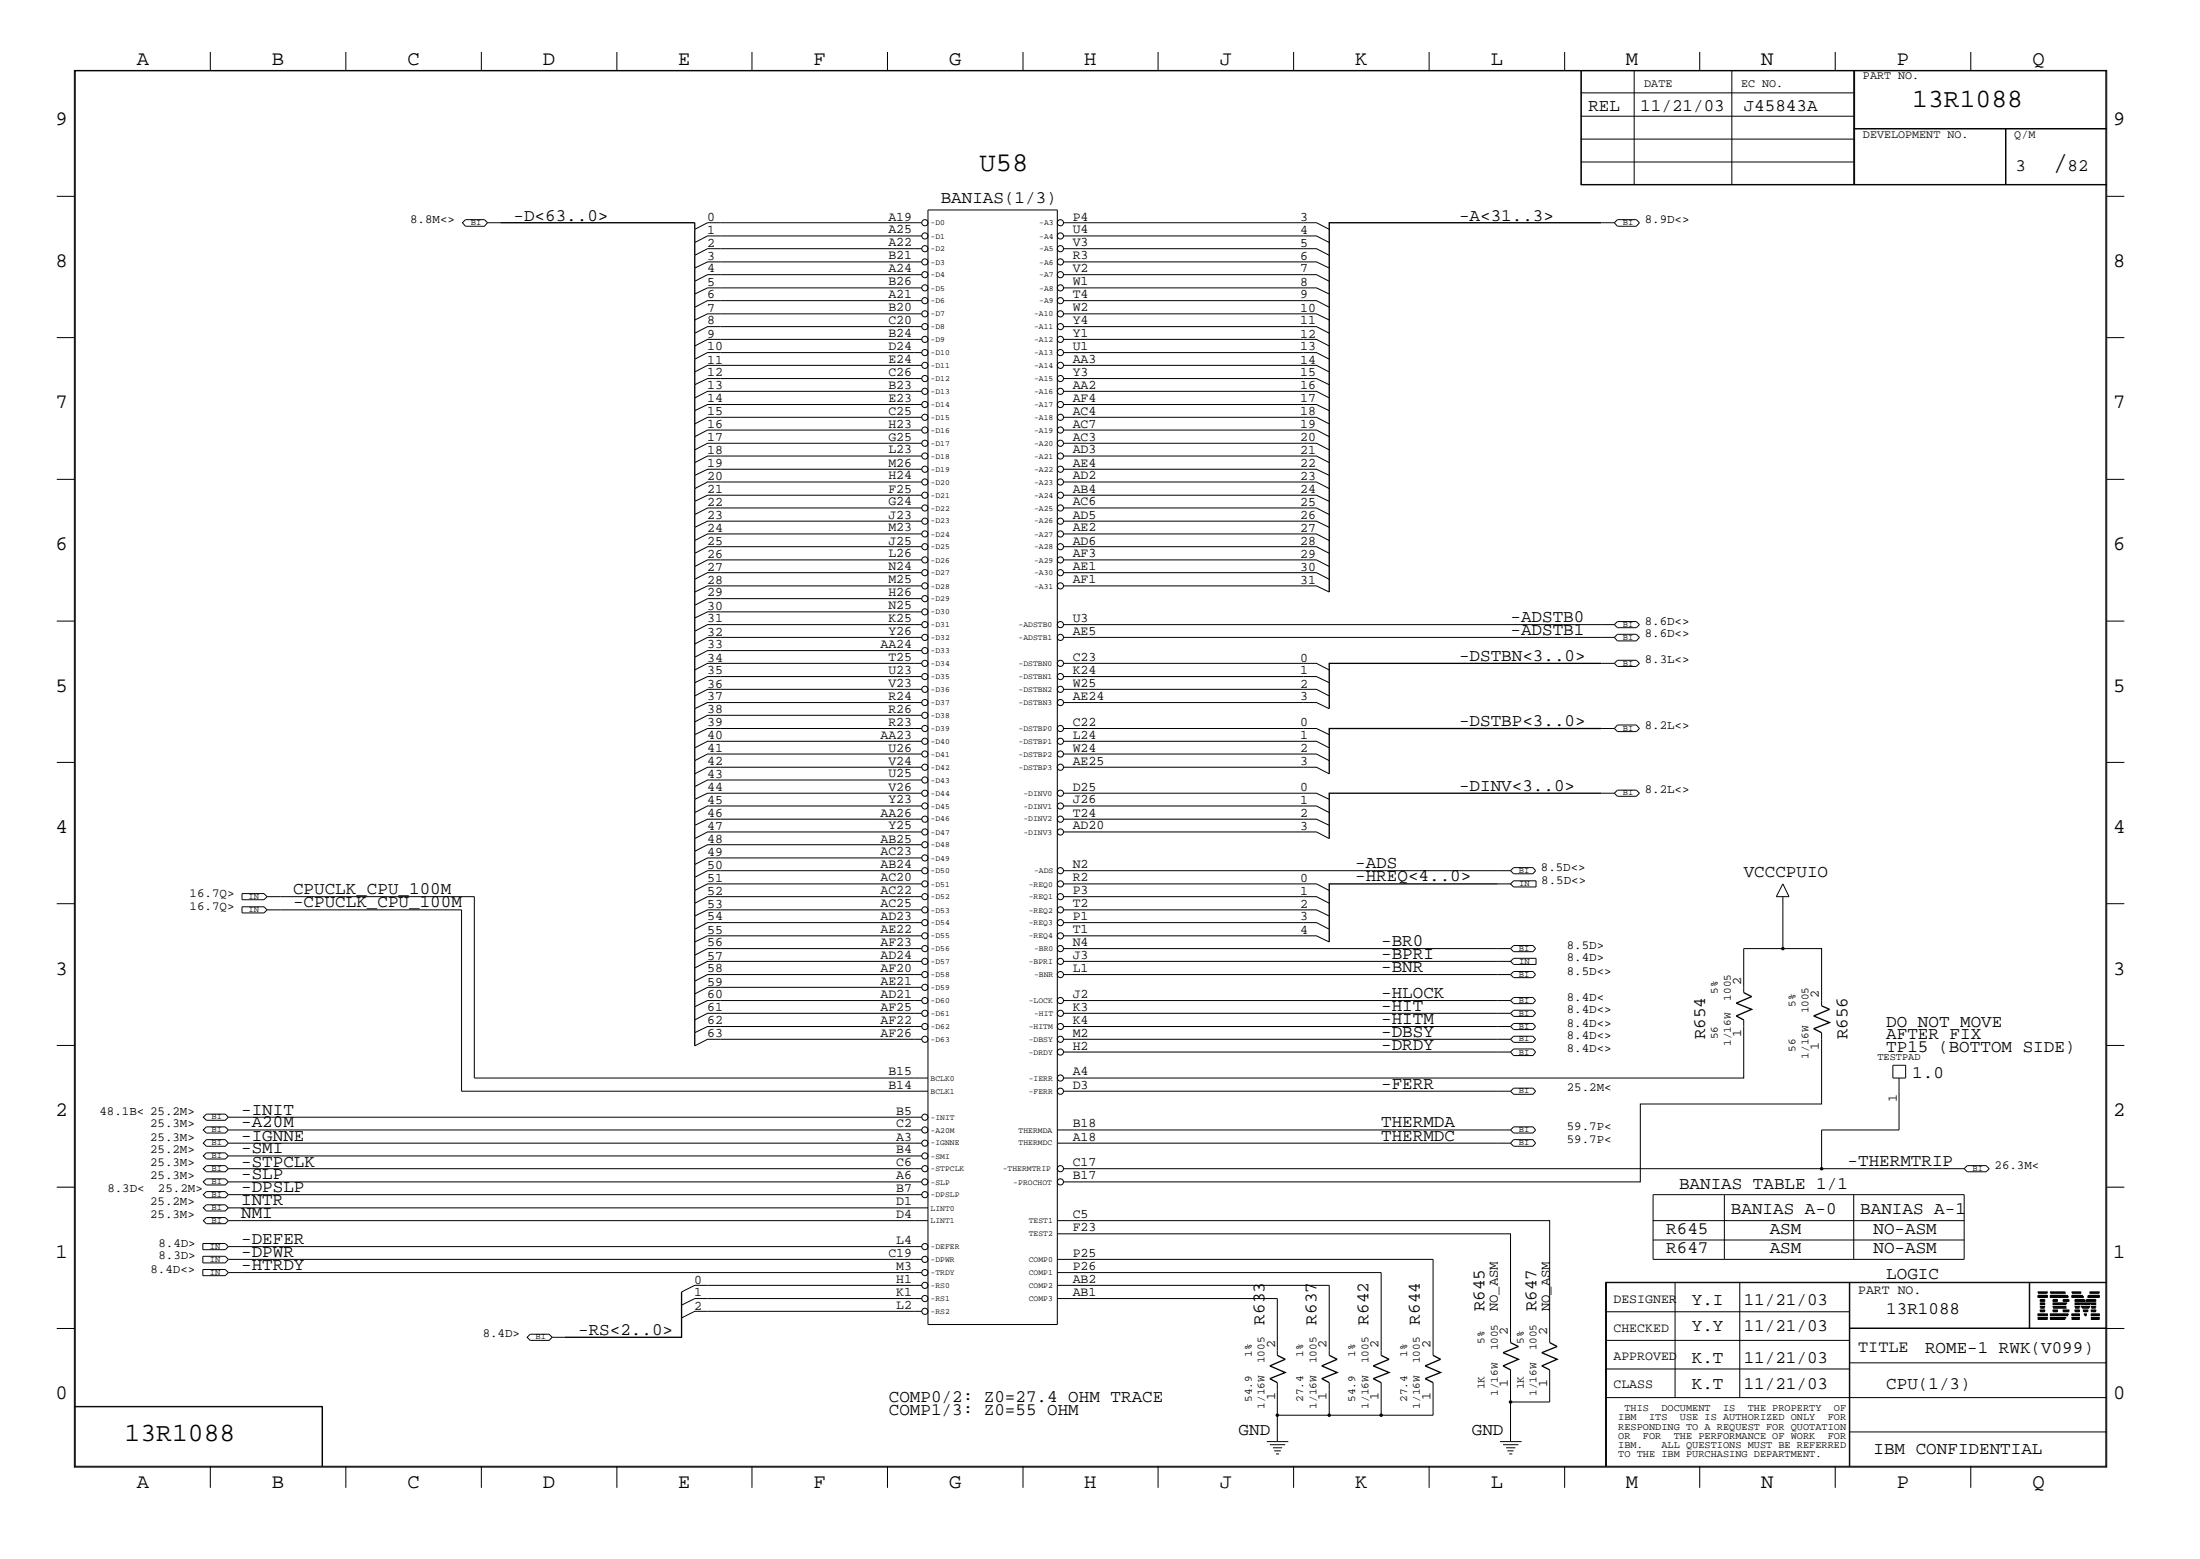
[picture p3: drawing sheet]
<svg xmlns="http://www.w3.org/2000/svg" width="423mm" height="300mm" viewBox="0 0 423 300" stroke-linecap="round" stroke-linejoin="round" font-family="sans-serif">
<g fill="none" stroke="#000" stroke-width=".19">
<path d="M14.3 13.5h391.1v268.7h-391.1zM14.5 13.6h390.7v268.4h-390.7zM40.5 10v3.5M66.5 10v3.5M92.6 10v3.5M118.7 10v3.5M144.7 10v3.5M170.8 10v3.5M196.9 10v3.5M222.8 10v3.5M248.9 10v3.5M275 10v3.5"/>
<path d="M301.1 10v3.5M304.2 13.5v22.1h101.2M304.2 17.9h52.5M304.3 13.5v22.1M314.5 13.5v22.1M327.1 10v3.5M333.2 13.5v22.1M353.1 10v3.5M356.7 13.5v22.1M356.9 13.5v22.1M379.2 10v3.5M10.9 37.8h3.4"/>
<path d="M304.2 35.5h101.2M304.2 26.8h52.5M304.2 22.4h52.5M304.3 31.2h52.4M356.7 24.8h48.7M356.7 24.7h48.7M385.9 24.8v10.8M386 24.8v10.8M405.4 37.8h3.4M89 42.8l.6-.6h3.6l.6 .6-.6 .7h-3.6zM93.8 42.8h2.5M177.4 57.8h-41.3l-2.4 1.3"/>
<path d="M177.4 52.8h-41.3l-2.4 1.3M177.4 50.4h-41.3l-2.4 1.2M177.4 55.4h-41.3l-2.4 1.2M177.4 45.4h-41.3l-2.4 1.3M177.4 47.8h-41.3l-2.4 1.3M177.4 42.8h-41.3l-2.4 1.3M178.6 40.4h24.9v214.4h-24.9zM204.6 57.8h48.7l2.5 1.3M204.6 55.4h48.7l2.5 1.2M204.6 52.8h48.7l2.5 1.3M204.6 50.4h48.7l2.5 1.2M204.6 47.8h48.7l2.5 1.3"/>
<path d="M204.6 45.4h48.7l2.5 1.3M204.6 42.8h48.7l2.5 1.3M308.1 42.8h2.5M310.6 42.8l.6-.6h3.7l.6 .6-.6 .7h-3.7zM10.9 64.9h3.4M177.4 77.8h-41.3l-2.4 1.2M177.4 75.3h-41.3l-2.4 1.2M177.4 72.8h-41.3l-2.4 1.2M177.4 70.3h-41.3l-2.4 1.2M177.4 65.3h-41.3l-2.4 1.2M177.4 62.8h-41.3l-2.4 1.3M177.4 67.8h-41.3l-2.4 1.3"/>
<path d="M177.4 60.4h-41.3l-2.4 1.2M204.6 75.3h48.7l2.5 1.2M204.6 72.8h48.7l2.5 1.2M204.6 70.3h48.7l2.5 1.2M204.6 67.8h48.7l2.5 1.3M204.6 65.3h48.7l2.5 1.2M204.6 62.8h48.7l2.5 1.3M204.6 60.4h48.7l2.5 1.2M204.6 77.8h48.7l2.5 1.2M405.4 64.9h3.4M10.9 92.2h3.4M177.4 97.7h-41.3l-2.4 1.3"/>
<path d="M177.4 95.3h-41.3l-2.4 1.1M177.4 90.3h-41.3l-2.4 1.1M177.4 92.7h-41.3l-2.4 1.3M177.4 85.3h-41.3l-2.4 1.2M177.4 82.7h-41.3l-2.4 1.3M177.4 87.7h-41.3l-2.4 1.3M177.4 80.3h-41.3l-2.4 1.2M204.6 97.7h48.7l2.5 1.3M204.6 95.3h48.7l2.5 1.1M204.6 90.3h48.7l2.5 1.1M204.6 92.7h48.7l2.5 1.3M204.6 85.3h48.7l2.5 1.2"/>
<path d="M204.6 87.7h48.7l2.5 1.3M204.6 82.7h48.7l2.5 1.3M204.6 80.3h48.7l2.5 1.2M405.4 92.2h3.4M10.9 119.5h3.4M177.4 117.7h-41.3l-2.4 1.2M177.4 115.1h-41.3l-2.4 1.3M177.4 112.7h-41.3l-2.4 1.2M177.4 110.2h-41.3l-2.4 1.2M177.4 107.7h-41.3l-2.4 1.3M177.4 105.2h-41.3l-2.4 1.2M177.4 102.7h-41.3l-2.4 1.3"/>
<path d="M177.4 100.2h-41.3l-2.4 1.2M204.6 110.2h48.7l2.5 1.2M204.6 107.7h48.7l2.5 1.3M204.6 112.7h48.7l2.5 1.2M204.6 102.7h48.7l2.5 1.3M204.6 105.2h48.7l2.5 1.2M204.6 100.2h48.7l2.5 1.2M405.4 119.5h3.4M177.4 137.6h-41.3l-2.4 1.3M177.4 135.1h-41.3l-2.4 1.2M177.4 132.6h-41.3l-2.4 1.3M177.4 130.1h-41.3l-2.4 1.2"/>
<path d="M177.4 127.6h-41.3l-2.4 1.3M177.4 125.1h-41.3l-2.4 1.3M177.4 122.6h-41.3l-2.4 1.3M177.4 120.1h-41.3l-2.4 1.3M204.6 132.6h48.7l2.5 1.3M204.6 127.6h48.7l2.5 1.3M204.6 130.1h48.7l2.5 1.2M204.6 135.1h48.7l2.5 1.2M204.6 122.6h106M204.6 120.1h106M308.1 127.6h2.5M310.6 127.6l.6-.6h3.7l.6 .6-.6 .6h-3.7z"/>
<path d="M310.6 122.6l.6-.6h3.7l.6 .6-.6 .7h-3.7zM310.6 120.1l.6-.6h3.7l.6 .6-.6 .6h-3.7zM311.2 139.4h3.7l.6 .7-.6 .6h-3.7l-.6-.6zM10.9 146.6h3.4M177.4 155h-41.3l-2.4 1.3M177.4 152.6h-41.3l-2.4 1.2M177.4 157.6h-41.3l-2.4 1.2M177.4 150h-41.3l-2.4 1.3M177.4 147.6h-41.3l-2.4 1.2M177.4 142.6h-41.3l-2.4 1.2M177.4 140.1h-41.3l-2.4 1.2M177.4 145h-41.3l-2.4 1.3"/>
<path d="M204.6 147.6h48.7l2.5 1.2M204.6 142.6h48.7l2.5 1.2M204.6 140.1h48.7l2.5 1.2M204.6 145h48.7l2.5 1.3M204.6 152.6h48.7l2.5 1.2M204.6 155h48.7l2.5 1.3M204.6 157.6h48.7l2.5 1.2M308.1 152.6h2.5M308.1 140.1h2.5M310.6 152.6l.6-.6h3.7l.6 .6-.6 .6h-3.7zM405.4 146.6h3.4M10.9 173.8h3.4"/>
<path d="M46.6 171.9h4.2l.6 .6-.6 .6h-4.2zM46.6 174.4h4.2l.6 .6-.6 .6h-4.2zM51.4 175h37.4v34.9h89.8M51.4 172.5h39.9v34.8h87.3M177.4 177.5h-41.3l-2.4 1.2M177.4 175h-41.3l-2.4 1.2M177.4 172.5h-41.3l-2.4 1.2M177.4 167.5h-41.3l-2.4 1.2M177.4 165h-41.3l-2.4 1.3M177.4 170h-41.3l-2.4 1.3M177.4 162.5h-41.3l-2.4 1.2M177.4 160h-41.3l-2.4 1.3"/>
<path d="M204.6 160h48.7l2.5 1.3M204.6 177.5h48.7l2.5 1.2M204.6 175h48.7l2.5 1.2M204.6 172.5h48.7l2.5 1.2M204.6 170h48.7l2.5 1.3M204.6 167.5h86.1M288.2 170h2.5M291.3 169.4h4.3v1.2h-4.3l-.6-.6zM291.3 166.9h3.7l.5 .6-.5 .6h-3.7l-.6-.6zM343.1 170l1.2 2.5h-2.5zM343.1 172.5v10M405.4 173.8h3.4"/>
<path d="M177.4 197.4h-41.3l-2.4 1.2M177.4 194.9h-41.3l-2.4 1.3M177.4 192.4h-41.3l-2.4 1.2M177.4 184.9h-41.3l-2.4 1.3M177.4 189.9h-41.3l-2.4 1.3M177.4 187.5h-41.3l-2.4 1.2M177.4 182.5h-41.3l-2.4 1.2M177.4 180h-41.3l-2.4 1.2M177.4 199.9h-41.3l-2.4 1.3M204.6 180h48.7l2.5 1.2M204.6 199.9h86.1M204.6 197.4h86.1"/>
<path d="M204.6 194.9h86.1M204.6 192.4h86.1M204.6 187.5h86.1M204.6 184.9h86.1M204.6 182.5h86.1M290.7 194.9l.6-.6h3.7l.5 .6-.5 .6h-3.7zM290.7 182.5l.6-.6h3.7l.5 .6-.5 .5h-3.7zM291.3 184.3h4.3v1.2h-4.3l-.6-.6zM291.3 191.9h3.7l.5 .5-.5 .6h-3.7l-.6-.6zM291.3 199.3h3.7l.5 .6-.5 .6h-3.7l-.6-.6zM291.3 196.9h3.7l.5 .5-.5 .6h-3.7l-.6-.6zM291.3 186.9h3.7l.5 .6-.5 .5h-3.7l-.6-.5z"/>
<path d="M335.5 196.2v11.1h-130.9M335.5 190.9v-8.4h15v11M350.5 198.6v13.7h-34.9v15h-111M10.9 201.1h3.4M39.1 217.3l.6-.6h3.6l.6 .6-.6 .6h-3.6zM39.7 219.2h3.6l.6 .7-.6 .6h-3.6l-.6-.6zM39.7 214.3h3.6l.6 .6-.6 .6h-3.6l-.6-.6zM43.9 219.9h133.5M43.9 217.3h133.5M43.9 214.9h133.5M203.5 219.9h87.2M203.5 217.3h87.2"/>
<path d="M204.6 209.9h86.1M204.6 202.4h86.1M290.7 202.4l.6-.6h3.7l.5 .6-.5 .6h-3.7zM291.3 219.2h3.7l.5 .7-.5 .6h-3.7l-.6-.6zM291.3 209.3h3.7l.5 .6-.5 .6h-3.7l-.6-.6zM291.3 216.7h3.7l.5 .6-.5 .6h-3.7l-.6-.6zM364.2 204.9h2.5v2.4h-2.5zM365.4 207.3v10h-14.9v7.5M405.4 201.1h3.4M10.9 228.3h3.4M39 239.2h4.3l.6 .6-.6 .6h-4.3zM39.1 224.8l.6-.6h3.6l.6 .6-.6 .6h-3.6z"/>
<path d="M39.1 222.3l.6-.6h3.6l.6 .6-.6 .6h-3.6zM39.1 227.3l.6-.6h3.6l.6 .6-.6 .6h-3.6zM39.7 229.2h3.6l.6 .6-.6 .6h-3.6l-.6-.6zM39.7 234.2h3.6l.6 .6-.6 .6h-3.6l-.6-.6zM39.7 231.7h3.6l.6 .6-.6 .6h-3.6l-.6-.6zM43.9 234.8h134.7M43.9 227.3h133.5M43.9 224.8h133.5M43.9 239.8h133.5M43.9 232.3h134.7M43.9 229.8h133.5M43.9 222.3h133.5"/>
<path d="M203.5 237.3h87.2v20.9M203.5 234.8h94.7v23.4M204.6 224.8h173.4M318.1 234.8v7.4h59.9v-12.4h-59.9v5h59.9M318.1 238.5h59.9M331.8 229.8v12.4M356.7 229.8v12.4M378 224.8l.5-.6h3.7l.6 .6-.6 .6h-3.7zM405.4 228.3h3.4M10.9 255.5h3.4M39 241.6h4.3l.6 .6-.6 .7h-4.3zM39 244.2h4.3l.6 .6-.6 .6h-4.3z"/>
<path d="M43.9 244.8h133.5M43.9 242.2h133.5M102 256.6h3.7l.6 .6-.6 .6h-3.7l-.6-.6zM106.3 257.2h2.4M177.4 252.2h-43.7l-2.6 1.3M177.4 249.8h-43.7l-2.6 1.2M177.4 247.2h-43.7l-2.6 1.3M203.5 249.8h42.3v10.9M203.5 247.2h52.3v13.5M203.5 244.8h62.3v15.9M203.5 242.2h72.3v18.5M308.9 246.7h96.5"/>
<path d="M308.9 257.8h47M308.9 252.3h47M309.1 246.6v35.4M322.3 246.6v22.2M334.8 246.6v22.2M355.9 246.6v35.4M355.9 255.4h49.5M355.9 255.5h52.9M390.5 246.6v8.9M390.6 246.6v8.9M392.2 253.7h1.8zM392.2 253.6h1.8z"/>
<path d="M392.2 253.4l1.8 .1zM392.2 253l1.8 .1zM392.2 252.8l1.8 .1zM392.2 252.7l1.8 .1zM392.2 249.4l1.8 .1zM392.2 249.3l1.8 .1zM392.2 249.2l1.8 .1zM392.2 248.8h1.8zM392.2 248.7h1.8zM392.2 248.5l1.8 .1zM392.6 252.3h.8zM392.6 252.1l.8 .1z"/>
<path d="M392.6 252l.8 .1zM392.6 251.6h.8zM392.6 251.5h.8zM392.6 251.3l.8 .1zM392.6 250.9l.8 .1zM392.6 250.8h.8zM392.6 250.6l.8 .1zM392.6 250.2l.8 .1zM392.6 250l.8 .1zM392.6 249.9h.8zM394.5 253.7h2.8zM394.5 253.6h2.9z"/>
<path d="M394.5 253.4l3 .1zM394.5 248.8h3zM394.5 248.7h2.9zM394.5 248.5l2.8 .1zM394.5 253l3.3 .1zM394.5 252.8l3.4 .1zM394.5 252.7l3.4 .1zM394.5 249.4l3.4 .1zM394.5 249.3l3.4 .1zM394.5 249.2l3.3 .1zM395.1 251.6h2.6zM395.1 251.5h2.5z"/>
<path d="M395.1 251.3l2.4 .1zM395.1 250.9l2.4 .1zM395.1 250.8h2.5zM395.1 250.6l2.6 .1zM395.1 252.3h.8zM395.1 252.1l.8 .1zM395.1 252l.8 .1zM395.1 250.2l.8 .1zM395.1 250l.8 .1zM395.1 249.9h.8zM397 252.3h1.1zM397 252.1l1.1 .1z"/>
<path d="M397 252l1.1 .1zM397 250.2l1.1 .1zM397 250l1.1 .1zM397 249.9h1.1zM398.7 253.7h1.4zM398.7 253.6h1.4zM398.7 253.4l1.4 .1zM398.7 253l1.4 .1zM398.7 252.8l1.4 .1zM398.7 252.7l1.4 .1zM398.7 249.4l2.2 .1zM398.7 249.3l2.1 .1z"/>
<path d="M398.7 249.2l2 .1zM398.7 248.8h1.8zM398.7 248.7h1.8zM398.7 248.5l1.7 .1zM399.3 252.3h.8zM399.3 252.1l.8 .1zM399.3 252l.8 .1zM399.3 251.6h.8zM399.3 251.5h.8zM399.3 251.3l.8 .1zM399.3 250.9l.8 .1zM399.3 250.8h.8z"/>
<path d="M399.3 250.6l.8 .1zM399.3 250.2l1.9 .1zM399.3 250l1.9 .1zM399.3 249.9h1.8zM400.3 250.6l2 .1zM400.4 250.9l1.8 .1zM400.4 250.8h1.8zM400.5 251.3l1.6 .1zM400.6 251.5h1.5zM400.6 251.6h1.4zM400.9 252.1l.8 .1zM400.9 252l.8 .1z"/>
<path d="M401 252.3h.7zM401.1 252.7l.4 .1zM401.2 252.8l.3 .1zM401.2 253l.2 .1zM401.4 250.2l1.9 .1zM401.5 250l1.8 .1zM401.5 249.9h1.8zM401.7 249.4l2.2 .1zM401.8 249.3l2.1 .1zM401.8 249.2l2.1 .1zM402.1 248.8h1.8zM402.1 248.7h1.8z"/>
<path d="M402.2 248.5l1.7 .1zM402.4 253.7h1.5zM402.4 253.6h1.5zM402.4 253.4l1.5 .1zM402.4 253l1.5 .1zM402.4 252.8l1.5 .1zM402.4 252.7l1.5 .1zM402.4 252.3h.9zM402.4 252.1l.9 .1zM402.4 252l.9 .1zM402.4 251.6h.9zM402.4 251.5h.9z"/>
<path d="M402.4 251.3l.9 .1zM402.4 250.9l.9 .1zM402.4 250.8h.9zM402.4 250.6l.9 .1zM405.4 246.6h-96.5v35.4M14.3 270.5h47.8v11.5M14.3 270.6h47.8M62 270.5v11.5M243.8 277.3h4.1M244.3 277.9h3M244.9 278.5h1.8M245.2 279.1h1.3"/>
<path d="M245.5 279.7h.6M245.8 265.9v6.3h10M245.8 272.2v5M255.8 265.9v6.3M265.8 265.9v6.3M275.8 265.9v6.3h-20M288.6 277.3h4.2M289.2 277.9h3M289.8 278.5h1.8M290.1 279.1h1.2M290.4 279.7h.6M290.7 263.5v13.7"/>
<path d="M298.2 263.5v6.2h-7.5M308.9 268.8h96.5M308.9 263.3h47M355.9 275.4h49.5M355.9 262.1h49.5M40.5 282v4.2M66.5 282v4.2M92.6 282v4.2M118.7 282v4.2M144.7 282v4.2M170.8 282v4.2M196.9 282v4.2"/>
<path d="M222.8 282v4.2M248.9 282v4.2M275 282v4.2M301.1 282v4.2M327.1 282v4.2M353.1 282v4.2M379.2 282v4.2"/>
<circle cx="178" cy="47.8" r=".59"/>
<circle cx="178" cy="50.4" r=".59"/>
<circle cx="178" cy="45.4" r=".59"/>
<circle cx="178" cy="42.8" r=".59"/>
<circle cx="178" cy="52.8" r=".59"/>
<circle cx="178" cy="55.4" r=".59"/>
<circle cx="178" cy="57.8" r=".59"/>
<circle cx="204" cy="50.4" r=".59"/>
<circle cx="204" cy="47.8" r=".59"/>
<circle cx="204" cy="45.4" r=".59"/>
<circle cx="204" cy="42.8" r=".59"/>
<circle cx="204" cy="55.4" r=".59"/>
<circle cx="204" cy="52.8" r=".59"/>
<circle cx="204" cy="57.8" r=".59"/>
<circle cx="178" cy="70.3" r=".59"/>
<circle cx="178" cy="72.8" r=".59"/>
<circle cx="178" cy="65.3" r=".59"/>
<circle cx="178" cy="62.8" r=".59"/>
<circle cx="178" cy="67.8" r=".59"/>
<circle cx="178" cy="60.4" r=".59"/>
<circle cx="178" cy="75.3" r=".59"/>
<circle cx="178" cy="77.8" r=".59"/>
<circle cx="204" cy="72.8" r=".59"/>
<circle cx="204" cy="70.3" r=".59"/>
<circle cx="204" cy="67.8" r=".59"/>
<circle cx="204" cy="65.3" r=".59"/>
<circle cx="204" cy="62.8" r=".59"/>
<circle cx="204" cy="60.4" r=".59"/>
<circle cx="204" cy="75.3" r=".59"/>
<circle cx="204" cy="77.8" r=".59"/>
<circle cx="178" cy="92.7" r=".59"/>
<circle cx="178" cy="95.2" r=".59"/>
<circle cx="178" cy="80.3" r=".59"/>
<circle cx="178" cy="85.3" r=".59"/>
<circle cx="178" cy="82.7" r=".59"/>
<circle cx="178" cy="97.7" r=".59"/>
<circle cx="178" cy="87.7" r=".59"/>
<circle cx="178" cy="90.3" r=".59"/>
<circle cx="204" cy="92.7" r=".59"/>
<circle cx="204" cy="95.2" r=".59"/>
<circle cx="204" cy="85.3" r=".59"/>
<circle cx="204" cy="80.3" r=".59"/>
<circle cx="204" cy="82.7" r=".59"/>
<circle cx="204" cy="97.7" r=".59"/>
<circle cx="204" cy="87.7" r=".59"/>
<circle cx="204" cy="90.3" r=".59"/>
<circle cx="178" cy="117.7" r=".59"/>
<circle cx="178" cy="105.2" r=".59"/>
<circle cx="178" cy="102.7" r=".59"/>
<circle cx="178" cy="115.1" r=".59"/>
<circle cx="178" cy="107.7" r=".59"/>
<circle cx="178" cy="100.2" r=".59"/>
<circle cx="178" cy="112.7" r=".59"/>
<circle cx="178" cy="110.2" r=".59"/>
<circle cx="204" cy="107.7" r=".59"/>
<circle cx="204" cy="105.2" r=".59"/>
<circle cx="204" cy="102.7" r=".59"/>
<circle cx="204" cy="100.2" r=".59"/>
<circle cx="204" cy="110.2" r=".59"/>
<circle cx="204" cy="112.7" r=".59"/>
<circle cx="178" cy="137.6" r=".59"/>
<circle cx="178" cy="122.6" r=".59"/>
<circle cx="178" cy="127.6" r=".59"/>
<circle cx="178" cy="125.1" r=".59"/>
<circle cx="178" cy="130.1" r=".59"/>
<circle cx="178" cy="120.1" r=".59"/>
<circle cx="178" cy="135.1" r=".59"/>
<circle cx="178" cy="132.6" r=".59"/>
<circle cx="204" cy="122.6" r=".59"/>
<circle cx="204" cy="127.6" r=".59"/>
<circle cx="204" cy="130.1" r=".59"/>
<circle cx="204" cy="120.1" r=".59"/>
<circle cx="204" cy="135.1" r=".59"/>
<circle cx="204" cy="132.6" r=".59"/>
<circle cx="178" cy="147.6" r=".59"/>
<circle cx="178" cy="145" r=".59"/>
<circle cx="178" cy="140.1" r=".59"/>
<circle cx="178" cy="155" r=".59"/>
<circle cx="178" cy="150" r=".59"/>
<circle cx="178" cy="157.6" r=".59"/>
<circle cx="178" cy="152.6" r=".59"/>
<circle cx="178" cy="142.6" r=".59"/>
<circle cx="204" cy="145" r=".59"/>
<circle cx="204" cy="147.6" r=".59"/>
<circle cx="204" cy="140.1" r=".59"/>
<circle cx="204" cy="152.6" r=".59"/>
<circle cx="204" cy="155" r=".59"/>
<circle cx="204" cy="157.6" r=".59"/>
<circle cx="204" cy="142.6" r=".59"/>
<circle cx="178" cy="170" r=".59"/>
<circle cx="178" cy="165" r=".59"/>
<circle cx="178" cy="167.5" r=".59"/>
<circle cx="178" cy="162.5" r=".59"/>
<circle cx="178" cy="172.5" r=".59"/>
<circle cx="178" cy="177.5" r=".59"/>
<circle cx="178" cy="175" r=".59"/>
<circle cx="178" cy="160" r=".59"/>
<circle cx="204" cy="167.5" r=".59"/>
<circle cx="204" cy="170" r=".59"/>
<circle cx="204" cy="175" r=".59"/>
<circle cx="204" cy="172.5" r=".59"/>
<circle cx="204" cy="177.5" r=".59"/>
<circle cx="204" cy="160" r=".59"/>
<circle cx="178" cy="187.5" r=".59"/>
<circle cx="178" cy="184.9" r=".59"/>
<circle cx="178" cy="189.9" r=".59"/>
<circle cx="178" cy="192.4" r=".59"/>
<circle cx="178" cy="197.4" r=".59"/>
<circle cx="178" cy="199.9" r=".59"/>
<circle cx="178" cy="194.9" r=".59"/>
<circle cx="178" cy="180" r=".59"/>
<circle cx="178" cy="182.5" r=".59"/>
<circle cx="204" cy="192.4" r=".59"/>
<circle cx="204" cy="187.5" r=".59"/>
<circle cx="204" cy="184.9" r=".59"/>
<circle cx="204" cy="197.4" r=".59"/>
<circle cx="204" cy="194.9" r=".59"/>
<circle cx="204" cy="180" r=".59"/>
<circle cx="204" cy="199.9" r=".59"/>
<circle cx="204" cy="182.5" r=".59"/>
<circle cx="178" cy="214.9" r=".59"/>
<circle cx="178" cy="217.3" r=".59"/>
<circle cx="178" cy="219.9" r=".59"/>
<circle cx="204" cy="209.9" r=".59"/>
<circle cx="204" cy="207.3" r=".59"/>
<circle cx="204" cy="202.4" r=".59"/>
<circle cx="178" cy="229.8" r=".59"/>
<circle cx="178" cy="222.3" r=".59"/>
<circle cx="178" cy="239.8" r=".59"/>
<circle cx="178" cy="227.3" r=".59"/>
<circle cx="178" cy="224.8" r=".59"/>
<circle cx="204" cy="227.3" r=".59"/>
<circle cx="204" cy="224.8" r=".59"/>
<circle cx="178" cy="252.2" r=".59"/>
<circle cx="178" cy="244.8" r=".59"/>
<circle cx="178" cy="242.2" r=".59"/>
<circle cx="178" cy="249.8" r=".59"/>
<circle cx="178" cy="247.2" r=".59"/>
</g>
<g fill="none" stroke="#000" stroke-width=".25">
<path d="M96.3 42.8h37.4v158.4M308.1 42.8h-52.3v71.1M308.1 127.6h-52.3v8.7M308.1 140.1h-52.3v8.7M308.1 152.6h-52.3v8.7M288.2 170h-32.4v11.2M335.5 190.9l1.6 .8-3 1.3 3 1.1-3 1.3 1.4 .8M350.5 193.5l1.5 .6-3 1.3 3 1.3-3 1.2 1.5 .7M131.1 248.5v8.7h-22.4M290.7 258.2l1.5 .8-3 1.2 3 1.3-3 1.2 1.5 .8M298.2 258.2l1.4 .8-2.9 1.2 2.9 1.3-2.9 1.2 1.5 .8M245.8 260.7l1.5 .8-3 1.2 3 1.3-3 1.2 1.5 .7"/>
<path d="M255.8 260.7l1.5 .8-3 1.2 3 1.3-3 1.2 1.5 .7M265.8 260.7l1.5 .8-3.1 1.2 3.1 1.3-3.1 1.2 1.6 .7M275.8 260.7l1.4 .8-3 1.2 3 1.3-3 1.2 1.6 .7"/>
</g>
<g fill="#000">
<circle cx="343.1" cy="182.5" r=".34"/>
<circle cx="350.5" cy="224.8" r=".34"/>
<circle cx="245.8" cy="272.2" r=".34"/>
<circle cx="255.8" cy="272.2" r=".34"/>
<circle cx="265.8" cy="272.2" r=".34"/>
<circle cx="290.7" cy="269.7" r=".34"/>
</g>
<g font-size="5.2">
<text x="188.5" y="32.9">U58</text>
<text x="395" y="32.9">/</text>
</g>
<g font-size="5.1">
<text x="368" y="20.5">13R1088</text>
<text x="24" y="277.2">13R1088</text>
</g>
<g font-size="4">
<text x="26.3" y="12.5">A</text>
<text x="52.3" y="12.5">B</text>
<text x="78.4" y="12.5">C</text>
<text x="104.5" y="12.5">D</text>
<text x="130.5" y="12.5">E</text>
<text x="156.5" y="12.5">F</text>
<text x="182.6" y="12.5">G</text>
<text x="208.6" y="12.5">H</text>
<text x="234.7" y="12.5">J</text>
<text x="260.8" y="12.5">K</text>
<text x="286.9" y="12.5">L</text>
<text x="312.8" y="12.5">M</text>
<text x="338.9" y="12.5">N</text>
<text x="365" y="12.5">P</text>
<text x="391.1" y="12.5">Q</text>
<text x="10.7" y="24.1">9</text>
<text x="406.7" y="24.1">9</text>
<text x="10.7" y="51.4">8</text>
<text x="406.7" y="51.4">8</text>
<text x="10.7" y="78.6">7</text>
<text x="406.7" y="78.6">7</text>
<text x="10.7" y="105.8">6</text>
<text x="406.7" y="105.8">6</text>
<text x="10.7" y="133.1">5</text>
<text x="406.7" y="133.1">5</text>
<text x="10.7" y="160.2">4</text>
<text x="406.7" y="160.2">4</text>
<text x="10.7" y="187.5">3</text>
<text x="406.7" y="187.5">3</text>
<text x="10.7" y="214.6">2</text>
<text x="406.7" y="214.6">2</text>
<text x="10.7" y="241.9">1</text>
<text x="406.7" y="241.9">1</text>
<text x="10.7" y="269.2">0</text>
<text x="406.7" y="269.2">0</text>
<text x="26.3" y="286.2">A</text>
<text x="52.3" y="286.2">B</text>
<text x="78.4" y="286.2">C</text>
<text x="104.5" y="286.2">D</text>
<text x="130.5" y="286.2">E</text>
<text x="156.5" y="286.2">F</text>
<text x="182.6" y="286.2">G</text>
<text x="208.6" y="286.2">H</text>
<text x="234.7" y="286.2">J</text>
<text x="260.8" y="286.2">K</text>
<text x="286.9" y="286.2">L</text>
<text x="312.8" y="286.2">M</text>
<text x="338.9" y="286.2">N</text>
<text x="365" y="286.2">P</text>
<text x="391.1" y="286.2">Q</text>
</g>
<g font-size="3.4">
<text x="305.6" y="21.4">REL</text>
<text x="315.6" y="21.4">11/21/03</text>
<text x="335.5" y="21.4">J45843A</text>
<text x="387.9" y="32.9">3</text>
<text x="397.8" y="32.9">82</text>
<text x="181" y="39.1">BANIAS(1/3)</text>
<text x="98.8" y="42.4">-D&lt;63..0&gt;</text>
<text x="280.8" y="42.4">-A&lt;31..3&gt;</text>
<text x="290.7" y="119.6">-ADSTB0</text>
<text x="290.7" y="122.2">-ADSTB1</text>
<text x="280.8" y="127.1">-DSTBN&lt;3..0&gt;</text>
<text x="280.8" y="139.6">-DSTBP&lt;3..0&gt;</text>
<text x="280.8" y="152.1">-DINV&lt;3..0&gt;</text>
<text x="260.8" y="167">-ADS</text>
<text x="56.4" y="172">CPUCLK_CPU_100M</text>
<text x="260.8" y="169.5">-HREQ&lt;4..0&gt;</text>
<text x="335.5" y="168.7">VCCCPUIO</text>
<text x="56.4" y="174.5">-CPUCLK_CPU_100M</text>
<text x="265.8" y="184.5">-BPRI</text>
<text x="265.8" y="181.9">-BR0</text>
<text x="265.8" y="191.9">-HLOCK</text>
<text x="265.8" y="186.9">-BNR</text>
<text x="265.8" y="196.9">-HITM</text>
<text x="265.8" y="194.4">-HIT</text>
<text x="363" y="197.4">DO NOT MOVE</text>
<text x="265.8" y="201.9">-DRDY</text>
<text x="265.8" y="199.4">-DBSY</text>
<text x="328.1" y="199.9" transform="rotate(-90 328.1 199.9)">R654</text>
<text x="355.5" y="199.9" transform="rotate(-90 355.5 199.9)">R656</text>
<text x="363" y="199.9">AFTER FIX</text>
<text x="363" y="202.4">TP15 (BOTTOM SIDE)</text>
<text x="265.8" y="209.4">-FERR</text>
<text x="368" y="207.3">1.0</text>
<text x="46.4" y="214.4">-INIT</text>
<text x="46.4" y="219.4">-IGNNE</text>
<text x="46.4" y="221.8">-SMI</text>
<text x="46.4" y="216.8">-A20M</text>
<text x="265.8" y="219.4">THERMDC</text>
<text x="265.8" y="216.8">THERMDA</text>
<text x="46.4" y="224.4">-STPCLK</text>
<text x="46.4" y="226.8">-SLP</text>
<text x="355.5" y="224.4">-THERMTRIP</text>
<text x="46.4" y="229.3">-DPSLP</text>
<text x="46.4" y="231.8">INTR</text>
<text x="323.1" y="228.6">BANIAS TABLE 1/1</text>
<text x="333.1" y="233.5">BANIAS A-0</text>
<text x="358" y="233.5">BANIAS A-1</text>
<text x="46.4" y="234.3">NMI</text>
<text x="46.4" y="239.3">-DEFER</text>
<text x="320.6" y="237.3">R645</text>
<text x="340.5" y="237.3">ASM</text>
<text x="360.5" y="237.3">NO-ASM</text>
<text x="46.4" y="241.8">-DPWR</text>
<text x="46.4" y="244.3">-HTRDY</text>
<text x="320.6" y="241">R647</text>
<text x="340.5" y="241">ASM</text>
<text x="360.5" y="241">NO-ASM</text>
<text x="325.5" y="251">Y.I</text>
<text x="335.5" y="251">11/21/03</text>
<text x="363" y="246">LOGIC</text>
<text x="111.3" y="256.7">-RS&lt;2..0&gt;</text>
<text x="243.3" y="254.8" transform="rotate(-90 243.3 254.8)">R633</text>
<text x="253.3" y="254.8" transform="rotate(-90 253.3 254.8)">R637</text>
<text x="263.3" y="254.8" transform="rotate(-90 263.3 254.8)">R642</text>
<text x="273.2" y="254.8" transform="rotate(-90 273.2 254.8)">R644</text>
<text x="285.7" y="252.2" transform="rotate(-90 285.7 252.2)">R645</text>
<text x="295.7" y="252.2" transform="rotate(-90 295.7 252.2)">R647</text>
<text x="325.5" y="255.9">Y.Y</text>
<text x="335.5" y="255.9">11/21/03</text>
<text x="363" y="252.7">13R1088</text>
<text x="325.5" y="262.2">K.T</text>
<text x="335.5" y="262.2">11/21/03</text>
<text x="370.4" y="260.2">ROME-1 RWK(V099)</text>
<text x="171" y="269.7">COMP0/2: Z0=27.4 OHM TRACE</text>
<text x="325.5" y="267.2">K.T</text>
<text x="335.5" y="267.2">11/21/03</text>
<text x="363" y="267.2">CPU(1/3)</text>
<text x="171" y="272.2">COMP1/3: Z0=55 OHM</text>
<text x="238.3" y="275.9">GND</text>
<text x="283.2" y="275.9">GND</text>
<text x="360.5" y="279.7">IBM CONFIDENTIAL</text>
</g>
<text font-size="3.2" x="357.5" y="260">TITLE</text>
<g font-size="2.7">
<text x="288.2" y="252.2" transform="rotate(-90 288.2 252.2)">NO_ASM</text>
<text x="298.2" y="252.2" transform="rotate(-90 298.2 252.2)">NO_ASM</text>
</g>
<g font-size="2.5">
<text x="136.1" y="42.5">0</text>
<text x="136.1" y="45">1</text>
<text x="136.1" y="47.5">2</text>
<text x="170.9" y="42.4">A19</text>
<text x="170.9" y="44.9">A25</text>
<text x="170.9" y="47.3">A22</text>
<text x="206.4" y="42.4">P4</text>
<text x="206.4" y="44.9">U4</text>
<text x="206.4" y="47.3">V3</text>
<text x="250.2" y="42.5">3</text>
<text x="250.2" y="45">4</text>
<text x="250.2" y="47.5">5</text>
<text x="136.1" y="52.4">4</text>
<text x="136.1" y="50">3</text>
<text x="170.9" y="49.9">B21</text>
<text x="170.9" y="52.3">A24</text>
<text x="206.4" y="49.9">R3</text>
<text x="206.4" y="52.3">V2</text>
<text x="250.2" y="50">6</text>
<text x="250.2" y="52.4">7</text>
<text x="136.1" y="57.4">6</text>
<text x="136.1" y="54.9">5</text>
<text x="136.1" y="59.9">7</text>
<text x="170.9" y="54.9">B26</text>
<text x="170.9" y="57.3">A21</text>
<text x="170.9" y="59.9">B20</text>
<text x="206.4" y="54.9">W1</text>
<text x="206.4" y="57.3">T4</text>
<text x="206.4" y="59.9">W2</text>
<text x="250.2" y="54.9">8</text>
<text x="250.2" y="57.4">9</text>
<text x="250.2" y="59.9">10</text>
<text x="136.1" y="64.9">9</text>
<text x="136.1" y="62.4">8</text>
<text x="170.9" y="62.3">C20</text>
<text x="170.9" y="64.9">B24</text>
<text x="206.4" y="62.3">Y4</text>
<text x="206.4" y="64.9">Y1</text>
<text x="250.2" y="64.9">12</text>
<text x="250.2" y="62.4">11</text>
<text x="136.1" y="69.9">11</text>
<text x="136.1" y="67.4">10</text>
<text x="170.9" y="67.3">D24</text>
<text x="170.9" y="69.8">E24</text>
<text x="206.4" y="67.3">U1</text>
<text x="206.4" y="69.8">AA3</text>
<text x="250.2" y="67.4">13</text>
<text x="250.2" y="69.9">14</text>
<text x="136.1" y="77.4">14</text>
<text x="136.1" y="72.4">12</text>
<text x="136.1" y="74.8">13</text>
<text x="170.9" y="72.3">C26</text>
<text x="170.9" y="74.8">B23</text>
<text x="170.9" y="77.3">E23</text>
<text x="206.4" y="72.3">Y3</text>
<text x="206.4" y="74.8">AA2</text>
<text x="206.4" y="77.3">AF4</text>
<text x="250.2" y="74.8">16</text>
<text x="250.2" y="72.4">15</text>
<text x="250.2" y="77.4">17</text>
<text x="136.1" y="82.4">16</text>
<text x="136.1" y="79.8">15</text>
<text x="170.9" y="79.8">C25</text>
<text x="170.9" y="82.3">H23</text>
<text x="206.4" y="79.8">AC4</text>
<text x="206.4" y="82.3">AC7</text>
<text x="250.2" y="79.8">18</text>
<text x="250.2" y="82.4">19</text>
<text x="136.1" y="84.8">17</text>
<text x="136.1" y="89.8">19</text>
<text x="136.1" y="87.4">18</text>
<text x="170.9" y="84.8">G25</text>
<text x="170.9" y="87.2">L23</text>
<text x="170.9" y="89.7">M26</text>
<text x="206.4" y="84.8">AC3</text>
<text x="206.4" y="87.2">AD3</text>
<text x="206.4" y="89.7">AE4</text>
<text x="250.2" y="84.8">20</text>
<text x="250.2" y="87.4">21</text>
<text x="250.2" y="89.8">22</text>
<text x="136.1" y="94.8">21</text>
<text x="136.1" y="92.4">20</text>
<text x="170.9" y="92.2">H24</text>
<text x="170.9" y="94.7">F25</text>
<text x="206.4" y="92.2">AD2</text>
<text x="206.4" y="94.7">AB4</text>
<text x="250.2" y="92.4">23</text>
<text x="250.2" y="94.8">24</text>
<text x="136.1" y="97.3">22</text>
<text x="136.1" y="99.8">23</text>
<text x="170.9" y="97.2">G24</text>
<text x="170.9" y="99.7">J23</text>
<text x="206.4" y="97.2">AC6</text>
<text x="206.4" y="99.7">AD5</text>
<text x="250.2" y="97.3">25</text>
<text x="250.2" y="99.8">26</text>
<text x="136.1" y="107.3">26</text>
<text x="136.1" y="104.8">25</text>
<text x="136.1" y="102.3">24</text>
<text x="170.9" y="102.2">M23</text>
<text x="170.9" y="104.7">J25</text>
<text x="170.9" y="107.2">L26</text>
<text x="206.4" y="102.2">AE2</text>
<text x="206.4" y="104.7">AD6</text>
<text x="206.4" y="107.2">AF3</text>
<text x="250.2" y="102.3">27</text>
<text x="250.2" y="104.8">28</text>
<text x="250.2" y="107.3">29</text>
<text x="136.1" y="109.8">27</text>
<text x="136.1" y="112.3">28</text>
<text x="170.9" y="109.6">N24</text>
<text x="170.9" y="112.2">M25</text>
<text x="206.4" y="109.6">AE1</text>
<text x="206.4" y="112.2">AF1</text>
<text x="250.2" y="109.8">30</text>
<text x="250.2" y="112.3">31</text>
<text x="136.1" y="119.7">31</text>
<text x="136.1" y="117.3">30</text>
<text x="136.1" y="114.7">29</text>
<text x="170.9" y="114.6">H26</text>
<text x="170.9" y="117.2">N25</text>
<text x="170.9" y="119.6">K25</text>
<text x="206.4" y="119.6">U3</text>
<text x="136.1" y="122.3">32</text>
<text x="136.1" y="124.7">33</text>
<text x="169.4" y="124.6">AA24</text>
<text x="170.9" y="122.2">Y26</text>
<text x="206.4" y="122.2">AE5</text>
<text x="136.1" y="129.7">35</text>
<text x="136.1" y="127.3">34</text>
<text x="170.9" y="127.1">T25</text>
<text x="170.9" y="129.6">U23</text>
<text x="206.4" y="127.1">C23</text>
<text x="206.4" y="129.6">K24</text>
<text x="250.2" y="127.3">0</text>
<text x="250.2" y="129.7">1</text>
<text x="136.1" y="134.7">37</text>
<text x="136.1" y="132.2">36</text>
<text x="136.1" y="137.2">38</text>
<text x="170.9" y="132.1">V23</text>
<text x="170.9" y="134.6">R24</text>
<text x="170.9" y="137.1">R26</text>
<text x="206.4" y="132.1">W25</text>
<text x="206.4" y="134.6">AE24</text>
<text x="250.2" y="132.2">2</text>
<text x="250.2" y="134.7">3</text>
<text x="136.1" y="142.2">40</text>
<text x="136.1" y="139.7">39</text>
<text x="169.4" y="142.1">AA23</text>
<text x="170.9" y="139.6">R23</text>
<text x="206.4" y="139.6">C22</text>
<text x="206.4" y="142.1">L24</text>
<text x="250.2" y="142.2">1</text>
<text x="250.2" y="139.7">0</text>
<text x="136.1" y="147.2">42</text>
<text x="136.1" y="144.7">41</text>
<text x="136.1" y="149.7">43</text>
<text x="170.9" y="144.6">U26</text>
<text x="170.9" y="147.1">V24</text>
<text x="170.9" y="149.5">U25</text>
<text x="206.4" y="144.6">W24</text>
<text x="206.4" y="147.1">AE25</text>
<text x="250.2" y="147.2">3</text>
<text x="250.2" y="144.7">2</text>
<text x="136.1" y="154.6">45</text>
<text x="136.1" y="152.1">44</text>
<text x="170.9" y="152.1">V26</text>
<text x="170.9" y="154.5">Y23</text>
<text x="206.4" y="152.1">D25</text>
<text x="206.4" y="154.5">J26</text>
<text x="250.2" y="152.1">0</text>
<text x="250.2" y="154.6">1</text>
<text x="136.1" y="159.6">47</text>
<text x="136.1" y="157.1">46</text>
<text x="169.4" y="157.1">AA26</text>
<text x="170.9" y="159.5">Y25</text>
<text x="206.4" y="157.1">T24</text>
<text x="206.4" y="159.5">AD20</text>
<text x="250.2" y="159.6">3</text>
<text x="250.2" y="157.1">2</text>
<text x="136.1" y="167.1">50</text>
<text x="136.1" y="162.1">48</text>
<text x="136.1" y="164.6">49</text>
<text x="169.4" y="162.1">AB25</text>
<text x="169.4" y="164.5">AC23</text>
<text x="169.4" y="167">AB24</text>
<text x="206.4" y="167">N2</text>
<text x="136.1" y="172.1">52</text>
<text x="136.1" y="169.6">51</text>
<text x="169.4" y="169.5">AC20</text>
<text x="169.4" y="172">AC22</text>
<text x="206.4" y="169.5">R2</text>
<text x="206.4" y="172">P3</text>
<text x="250.2" y="169.6">0</text>
<text x="250.2" y="172.1">1</text>
<text x="136.1" y="174.6">53</text>
<text x="136.1" y="177">54</text>
<text x="136.1" y="179.6">55</text>
<text x="169.4" y="174.5">AC25</text>
<text x="169.4" y="177">AD23</text>
<text x="169.4" y="179.5">AE22</text>
<text x="206.4" y="174.5">T2</text>
<text x="206.4" y="177">P1</text>
<text x="206.4" y="179.5">T1</text>
<text x="250.2" y="174.6">2</text>
<text x="250.2" y="177">3</text>
<text x="250.2" y="179.6">4</text>
<text x="136.1" y="184.6">57</text>
<text x="136.1" y="182">56</text>
<text x="169.4" y="181.9">AF23</text>
<text x="169.4" y="184.5">AD24</text>
<text x="206.4" y="181.9">N4</text>
<text x="206.4" y="184.5">J3</text>
<text x="136.1" y="187">58</text>
<text x="136.1" y="189.6">59</text>
<text x="169.4" y="186.9">AF20</text>
<text x="169.4" y="189.4">AE21</text>
<text x="169.4" y="191.9">AD21</text>
<text x="206.4" y="186.9">L1</text>
<text x="206.4" y="191.9">J2</text>
<text x="335" y="189.4" transform="rotate(-90 335 189.4)">2</text>
<text x="350" y="191.9" transform="rotate(-90 350 191.9)">2</text>
<text x="136.1" y="197">62</text>
<text x="136.1" y="194.5">61</text>
<text x="136.1" y="192">60</text>
<text x="169.4" y="194.4">AF25</text>
<text x="169.4" y="196.9">AF22</text>
<text x="206.4" y="194.4">K3</text>
<text x="206.4" y="196.9">K4</text>
<text x="136.1" y="199.5">63</text>
<text x="169.4" y="199.4">AF26</text>
<text x="206.4" y="199.4">M2</text>
<text x="206.4" y="201.9">H2</text>
<text x="335" y="199.4" transform="rotate(-90 335 199.4)">1</text>
<text x="350" y="201.9" transform="rotate(-90 350 201.9)">1</text>
<text x="170.9" y="206.8">B15</text>
<text x="170.9" y="209.4">B14</text>
<text x="206.4" y="206.8">A4</text>
<text x="206.4" y="209.4">D3</text>
<text x="172.5" y="214.4">B5</text>
<text x="365" y="211.9" transform="rotate(-90 365 211.9)">1</text>
<text x="172.5" y="216.8">C2</text>
<text x="172.5" y="219.4">A3</text>
<text x="172.5" y="221.8">B4</text>
<text x="206.4" y="216.8">B18</text>
<text x="206.4" y="219.4">A18</text>
<text x="172.5" y="224.4">C6</text>
<text x="172.5" y="226.8">A6</text>
<text x="206.4" y="224.4">C17</text>
<text x="206.4" y="226.8">B17</text>
<text x="172.5" y="229.3">B7</text>
<text x="172.5" y="231.8">D1</text>
<text x="172.5" y="234.3">D4</text>
<text x="172.5" y="239.3">L4</text>
<text x="206.4" y="234.3">C5</text>
<text x="206.4" y="236.8">F23</text>
<text x="170.9" y="241.8">C19</text>
<text x="172.5" y="244.3">M3</text>
<text x="206.4" y="241.8">P25</text>
<text x="206.4" y="244.3">P26</text>
<text x="133.6" y="246.9">0</text>
<text x="133.6" y="249.3">1</text>
<text x="133.6" y="251.9">2</text>
<text x="172.5" y="246.7">H1</text>
<text x="172.5" y="249.3">K1</text>
<text x="172.5" y="251.7">L2</text>
<text x="206.4" y="246.7">AB2</text>
<text x="206.4" y="249.3">AB1</text>
<text x="310.5" y="250.6">DESIGNER</text>
<text x="357.5" y="248.8">PART NO.</text>
<text x="290.2" y="256.7" transform="rotate(-90 290.2 256.7)">2</text>
<text x="297.7" y="256.7" transform="rotate(-90 297.7 256.7)">2</text>
<text x="310.5" y="256.1">CHECKED</text>
<text x="245.4" y="259.2" transform="rotate(-90 245.4 259.2)">2</text>
<text x="255.3" y="259.2" transform="rotate(-90 255.3 259.2)">2</text>
<text x="265.3" y="259.2" transform="rotate(-90 265.3 259.2)">2</text>
<text x="275.3" y="259.2" transform="rotate(-90 275.3 259.2)">2</text>
<text x="310.5" y="261.5">APPROVED</text>
<text x="245.4" y="269.2" transform="rotate(-90 245.4 269.2)">1</text>
<text x="255.3" y="269.2" transform="rotate(-90 255.3 269.2)">1</text>
<text x="265.3" y="269.2" transform="rotate(-90 265.3 269.2)">1</text>
<text x="275.3" y="269.2" transform="rotate(-90 275.3 269.2)">1</text>
<text x="290.2" y="266.7" transform="rotate(-90 290.2 266.7)">1</text>
<text x="297.7" y="266.7" transform="rotate(-90 297.7 266.7)">1</text>
<text x="310.5" y="267">CLASS</text>
</g>
<g font-size="2.4">
<text x="78.9" y="42.8">8.8M&lt;&gt;</text>
<text x="316.5" y="42.8">8.9D&lt;&gt;</text>
<text x="316.5" y="122.6">8.6D&lt;&gt;</text>
<text x="316.5" y="120.1">8.6D&lt;&gt;</text>
<text x="316.5" y="127.6">8.3L&lt;&gt;</text>
<text x="316.5" y="140.1">8.2L&lt;&gt;</text>
<text x="316.5" y="152.6">8.2L&lt;&gt;</text>
<text x="296.5" y="167.5">8.5D&lt;&gt;</text>
<text x="36.5" y="172.5">16.7Q&gt;</text>
<text x="296.6" y="170">8.5D&lt;&gt;</text>
<text x="36.5" y="175">16.7Q&gt;</text>
<text x="301.5" y="184.9">8.4D&gt;</text>
<text x="301.5" y="182.5">8.5D&gt;</text>
<text x="301.5" y="187.5">8.5D&lt;&gt;</text>
<text x="301.5" y="197.4">8.4D&lt;&gt;</text>
<text x="301.5" y="194.9">8.4D&lt;&gt;</text>
<text x="301.5" y="192.4">8.4D&lt;</text>
<text x="301.5" y="202.4">8.4D&lt;&gt;</text>
<text x="301.5" y="199.9">8.4D&lt;&gt;</text>
<text x="301.5" y="209.9">25.2M&lt;</text>
<text x="19.1" y="214.4">48.1B&lt; 25.2M&gt;</text>
<text x="28.9" y="219.4">25.3M&gt;</text>
<text x="28.9" y="221.8">25.2M&gt;</text>
<text x="28.9" y="216.8">25.3M&gt;</text>
<text x="301.5" y="219.9">59.7P&lt;</text>
<text x="301.5" y="217.3">59.7P&lt;</text>
<text x="28.9" y="224.4">25.3M&gt;</text>
<text x="28.9" y="226.8">25.3M&gt;</text>
<text x="383.8" y="224.8">26.3M&lt;</text>
<text x="20.7" y="229.3">8.3D&lt;</text>
<text x="28.9" y="231.8">25.2M&gt;</text>
<text x="30.4" y="229.3">25.2M&gt;</text>
<text x="28.9" y="234.3">25.3M&gt;</text>
<text x="30.5" y="239.8">8.4D&gt;</text>
<text x="29" y="244.8">8.4D&lt;&gt;</text>
<text x="30.5" y="242.2">8.3D&gt;</text>
<text x="92.9" y="257.2">8.4D&gt;</text>
</g>
<g font-size="2.3">
<text x="316.4" y="16.7">DATE</text>
<text x="335" y="16.7">EC NO.</text>
<text x="358.5" y="15.2">PART NO.</text>
<text x="358.5" y="26.6">DEVELOPMENT NO.</text>
<text x="387.6" y="26.6">Q/M</text>
</g>
<g font-size="2.1">
<text x="330.5" y="191.2" transform="rotate(-90 330.5 191.2)">5%</text>
<text x="333.1" y="192.4" transform="rotate(-90 333.1 192.4)">1005</text>
<text x="345.5" y="193.6" transform="rotate(-90 345.5 193.6)">5%</text>
<text x="348" y="194.9" transform="rotate(-90 348 194.9)">1005</text>
<text x="330.5" y="199.9" transform="rotate(-90 330.5 199.9)">56</text>
<text x="333.1" y="201.2" transform="rotate(-90 333.1 201.2)">1/16W</text>
<text x="345.5" y="202.4" transform="rotate(-90 345.5 202.4)">56</text>
<text x="348" y="203.6" transform="rotate(-90 348 203.6)">1/16W</text>
<text x="240.9" y="260.9" transform="rotate(-90 240.9 260.9)">1%</text>
<text x="243.3" y="262.2" transform="rotate(-90 243.3 262.2)">1005</text>
<text x="250.8" y="260.9" transform="rotate(-90 250.8 260.9)">1%</text>
<text x="253.3" y="262.2" transform="rotate(-90 253.3 262.2)">1005</text>
<text x="260.8" y="260.9" transform="rotate(-90 260.8 260.9)">1%</text>
<text x="263.3" y="262.2" transform="rotate(-90 263.3 262.2)">1005</text>
<text x="270.8" y="260.9" transform="rotate(-90 270.8 260.9)">1%</text>
<text x="273.2" y="262.2" transform="rotate(-90 273.2 262.2)">1005</text>
<text x="285.7" y="258.5" transform="rotate(-90 285.7 258.5)">5%</text>
<text x="288.2" y="259.8" transform="rotate(-90 288.2 259.8)">1005</text>
<text x="293.2" y="258.5" transform="rotate(-90 293.2 258.5)">5%</text>
<text x="295.7" y="259.8" transform="rotate(-90 295.7 259.8)">1005</text>
<text x="240.9" y="269.7" transform="rotate(-90 240.9 269.7)">54.9</text>
<text x="250.8" y="269.7" transform="rotate(-90 250.8 269.7)">27.4</text>
<text x="260.8" y="269.7" transform="rotate(-90 260.8 269.7)">54.9</text>
<text x="270.8" y="269.7" transform="rotate(-90 270.8 269.7)">27.4</text>
<text x="285.7" y="267.2" transform="rotate(-90 285.7 267.2)">1K</text>
<text x="288.2" y="268.5" transform="rotate(-90 288.2 268.5)">1/16W</text>
<text x="293.2" y="267.2" transform="rotate(-90 293.2 267.2)">1K</text>
<text x="295.7" y="268.5" transform="rotate(-90 295.7 268.5)">1/16W</text>
<text x="243.3" y="270.9" transform="rotate(-90 243.3 270.9)">1/16W</text>
<text x="253.3" y="270.9" transform="rotate(-90 253.3 270.9)">1/16W</text>
<text x="263.3" y="270.9" transform="rotate(-90 263.3 270.9)">1/16W</text>
<text x="273.2" y="270.9" transform="rotate(-90 273.2 270.9)">1/16W</text>
</g>
<g font-size="2">
<text x="361.3" y="203.9">TESTPAD</text>
<text x="311.4" y="273.2">IBM</text>
<text x="311.4" y="275">RESPONDING TO A REQUEST FOR QUOTATION</text>
<text x="312.6" y="271.4">THIS</text>
<text x="317.3" y="273.2">ITS</text>
<text x="319.7" y="271.4">DOCUMENT</text>
<text x="323.3" y="273.2">USE IS AUTHORIZED ONLY</text>
<text x="331.6" y="271.4">IS</text>
<text x="336.3" y="271.4">THE PROPERTY</text>
<text x="351.7" y="273.2">FOR</text>
<text x="352.9" y="271.4">OF</text>
<text x="311.4" y="276.7">OR</text>
<text x="311.4" y="278.6">IBM.</text>
<text x="311.4" y="280.2">TO THE IBM PURCHASING DEPARTMENT.</text>
<text x="316.1" y="276.7">FOR</text>
<text x="319.7" y="278.6">ALL QUESTIONS MUST BE REFERRED</text>
<text x="322.1" y="276.7">THE PERFORMANCE OF WORK</text>
<text x="351.7" y="276.7">FOR</text>
</g>
<g font-size="1.7">
<text x="90.6" y="43.3">BI</text>
<text x="312.3" y="43.3">BI</text>
<text x="312.3" y="123.1">BI</text>
<text x="312.3" y="120.6">BI</text>
<text x="312.3" y="128.1">BI</text>
<text x="312.3" y="140.5">BI</text>
<text x="312.3" y="153">BI</text>
<text x="292.3" y="168">BI</text>
<text x="47.8" y="172.9">IN</text>
<text x="292.4" y="170.4">IN</text>
<text x="47.8" y="175.3">IN</text>
<text x="292.3" y="182.9">BI</text>
<text x="292.4" y="185.4">IN</text>
<text x="292.3" y="187.9">BI</text>
<text x="292.3" y="192.9">BI</text>
<text x="292.3" y="195.3">BI</text>
<text x="292.3" y="197.9">BI</text>
<text x="292.3" y="200.3">BI</text>
<text x="292.3" y="202.9">BI</text>
<text x="40.7" y="215.3">BI</text>
<text x="292.3" y="210.3">BI</text>
<text x="40.7" y="220.3">BI</text>
<text x="40.7" y="217.8">BI</text>
<text x="292.3" y="220.3">BI</text>
<text x="292.3" y="217.8">BI</text>
<text x="40.7" y="225.3">BI</text>
<text x="40.7" y="222.8">BI</text>
<text x="40.7" y="227.8">BI</text>
<text x="379.6" y="225.3">BI</text>
<text x="40.7" y="230.3">BI</text>
<text x="40.7" y="232.7">BI</text>
<text x="40.7" y="235.2">BI</text>
<text x="40.4" y="240.2">IN</text>
<text x="40.4" y="242.7">IN</text>
<text x="40.4" y="245.2">IN</text>
<text x="103" y="257.6">BI</text>
</g>
<g font-size="1.6">
<text x="179.1" y="45.9">-D1</text>
<text x="179.1" y="43.3">-D0</text>
<text x="200" y="45.9">-A4</text>
<text x="200" y="43.3">-A3</text>
<text x="179.1" y="53.3">-D4</text>
<text x="179.1" y="50.9">-D3</text>
<text x="179.1" y="48.3">-D2</text>
<text x="200" y="53.3">-A7</text>
<text x="200" y="50.9">-A6</text>
<text x="200" y="48.3">-A5</text>
<text x="179.1" y="58.3">-D6</text>
<text x="179.1" y="55.9">-D5</text>
<text x="200" y="58.3">-A9</text>
<text x="200" y="55.9">-A8</text>
<text x="179.1" y="65.8">-D9</text>
<text x="179.1" y="63.3">-D8</text>
<text x="179.1" y="60.8">-D7</text>
<text x="199" y="65.8">-A12</text>
<text x="199" y="63.3">-A11</text>
<text x="199" y="60.8">-A10</text>
<text x="179.1" y="70.8">-D11</text>
<text x="179.1" y="68.3">-D10</text>
<text x="199" y="70.8">-A14</text>
<text x="199" y="68.3">-A13</text>
<text x="179.1" y="75.8">-D13</text>
<text x="179.1" y="73.3">-D12</text>
<text x="199" y="75.8">-A16</text>
<text x="199" y="73.3">-A15</text>
<text x="179.1" y="83.2">-D16</text>
<text x="179.1" y="80.8">-D15</text>
<text x="179.1" y="78.2">-D14</text>
<text x="199" y="83.2">-A19</text>
<text x="199" y="80.8">-A18</text>
<text x="199" y="78.2">-A17</text>
<text x="179.1" y="88.2">-D18</text>
<text x="179.1" y="85.8">-D17</text>
<text x="199" y="88.2">-A21</text>
<text x="199" y="85.8">-A20</text>
<text x="179.1" y="95.8">-D21</text>
<text x="179.1" y="93.2">-D20</text>
<text x="179.1" y="90.8">-D19</text>
<text x="199" y="95.8">-A24</text>
<text x="199" y="93.2">-A23</text>
<text x="199" y="90.8">-A22</text>
<text x="179.1" y="100.7">-D23</text>
<text x="179.1" y="98.2">-D22</text>
<text x="199" y="100.7">-A26</text>
<text x="199" y="98.2">-A25</text>
<text x="179.1" y="105.7">-D25</text>
<text x="179.1" y="103.2">-D24</text>
<text x="199" y="105.7">-A28</text>
<text x="199" y="103.2">-A27</text>
<text x="179.1" y="113.2">-D28</text>
<text x="179.1" y="110.7">-D27</text>
<text x="179.1" y="108.2">-D26</text>
<text x="199" y="113.2">-A31</text>
<text x="199" y="110.7">-A30</text>
<text x="199" y="108.2">-A29</text>
<text x="179.1" y="118.1">-D30</text>
<text x="179.1" y="115.7">-D29</text>
<text x="179.1" y="125.6">-D33</text>
<text x="179.1" y="123.1">-D32</text>
<text x="179.1" y="120.6">-D31</text>
<text x="196" y="123.1">-ADSTB1</text>
<text x="196" y="120.6">-ADSTB0</text>
<text x="179.1" y="130.6">-D35</text>
<text x="179.1" y="128.1">-D34</text>
<text x="196" y="130.6">-DSTBN1</text>
<text x="196" y="128.1">-DSTBN0</text>
<text x="179.1" y="135.6">-D37</text>
<text x="179.1" y="133.1">-D36</text>
<text x="196" y="135.6">-DSTBN3</text>
<text x="196" y="133.1">-DSTBN2</text>
<text x="179.1" y="143.1">-D40</text>
<text x="179.1" y="140.5">-D39</text>
<text x="179.1" y="138.1">-D38</text>
<text x="196" y="143.1">-DSTBP1</text>
<text x="196" y="140.5">-DSTBP0</text>
<text x="179.1" y="148.1">-D42</text>
<text x="179.1" y="145.5">-D41</text>
<text x="196" y="148.1">-DSTBP3</text>
<text x="196" y="145.5">-DSTBP2</text>
<text x="179.1" y="155.5">-D45</text>
<text x="179.1" y="153.1">-D44</text>
<text x="179.1" y="150.5">-D43</text>
<text x="196.9" y="155.5">-DINV1</text>
<text x="196.9" y="153.1">-DINV0</text>
<text x="179.1" y="160.5">-D47</text>
<text x="179.1" y="158">-D46</text>
<text x="196.9" y="160.5">-DINV3</text>
<text x="196.9" y="158">-DINV2</text>
<text x="179.1" y="168">-D50</text>
<text x="179.1" y="165.5">-D49</text>
<text x="179.1" y="163">-D48</text>
<text x="199" y="168">-ADS</text>
<text x="179.1" y="173">-D52</text>
<text x="179.1" y="170.5">-D51</text>
<text x="198" y="173">-REQ1</text>
<text x="198" y="170.5">-REQ0</text>
<text x="179.1" y="178">-D54</text>
<text x="179.1" y="175.5">-D53</text>
<text x="198" y="178">-REQ3</text>
<text x="198" y="175.5">-REQ2</text>
<text x="179.1" y="185.4">-D57</text>
<text x="179.1" y="183">-D56</text>
<text x="179.1" y="180.4">-D55</text>
<text x="198" y="185.4">-BPRI</text>
<text x="198" y="180.4">-REQ4</text>
<text x="199" y="183">-BR0</text>
<text x="179.1" y="190.4">-D59</text>
<text x="179.1" y="188">-D58</text>
<text x="199" y="188">-BNR</text>
<text x="179.1" y="197.9">-D62</text>
<text x="179.1" y="195.4">-D61</text>
<text x="179.1" y="193">-D60</text>
<text x="198" y="197.9">-HITM</text>
<text x="198" y="193">-LOCK</text>
<text x="199" y="195.4">-HIT</text>
<text x="179.1" y="200.4">-D63</text>
<text x="198" y="202.9">-DRDY</text>
<text x="198" y="200.4">-DBSY</text>
<text x="179.1" y="207.9">BCLK0</text>
<text x="198" y="207.9">-IERR</text>
<text x="179.1" y="215.4">-INIT</text>
<text x="179.1" y="210.4">BCLK1</text>
<text x="198" y="210.4">-FERR</text>
<text x="179.1" y="220.3">-IGNNE</text>
<text x="179.1" y="217.8">-A20M</text>
<text x="196" y="220.3">THERMDC</text>
<text x="196" y="217.8">THERMDA</text>
<text x="179.1" y="227.8">-SLP</text>
<text x="179.1" y="225.3">-STPCLK</text>
<text x="179.1" y="222.8">-SMI</text>
<text x="193" y="225.3">-THERMTRIP</text>
<text x="195" y="227.8">-PROCHOT</text>
<text x="179.1" y="232.8">LINT0</text>
<text x="179.1" y="230.3">-DPSLP</text>
<text x="179.1" y="235.3">LINT1</text>
<text x="198" y="237.8">TEST2</text>
<text x="198" y="235.3">TEST1</text>
<text x="179.1" y="245.3">-TRDY</text>
<text x="179.1" y="242.7">-DPWR</text>
<text x="179.1" y="240.3">-DEFER</text>
<text x="198" y="245.3">COMP1</text>
<text x="198" y="242.7">COMP0</text>
<text x="179.1" y="250.3">-RS1</text>
<text x="179.1" y="247.7">-RS0</text>
<text x="198" y="250.3">COMP3</text>
<text x="198" y="247.7">COMP2</text>
<text x="179.1" y="252.7">-RS2</text>
</g>
</svg>
